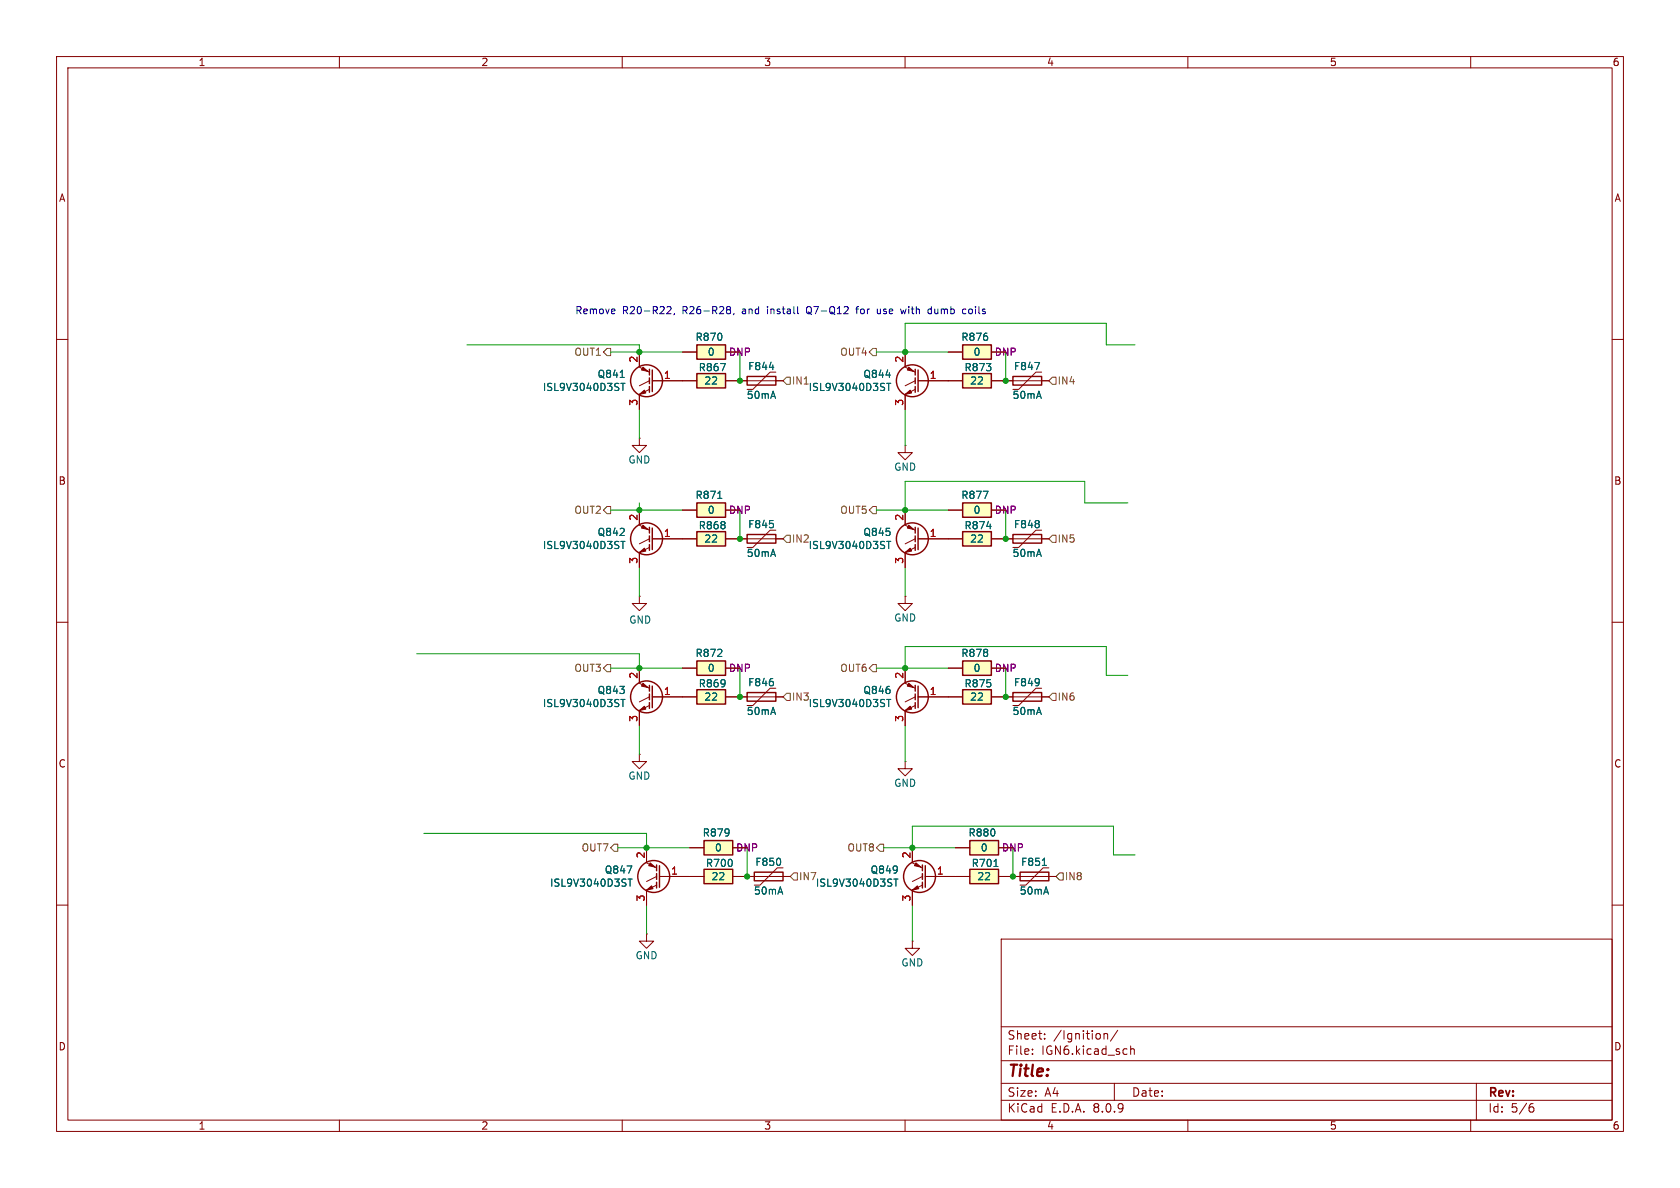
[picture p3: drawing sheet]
<svg xmlns="http://www.w3.org/2000/svg" width="297mm" height="210mm" viewBox="0 0 297 210" stroke-linecap="round" stroke-linejoin="round" font-family="sans-serif">
<g fill="none" stroke="#840000" stroke-width=".18">
<path d="M10 10h277v190h-277zM12 12h273v186h-273zM60 10v2M110 10v2M160 10v2M210 10v2M260 10v2M10 60h2M285 60h2M10 110h2M285 110h2M10 160h2"/>
<path d="M177 166h108v32h-108zM285 160h2M60 198v2M110 198v2M160 198v2M177 194.5h108M177 191.5h108M177 187.5h108M177 181.5h108M182.5 186.3v.1M182.5 185.5v.1M184.7 183.6v.1"/>
<path d="M184.7 182.8v.1M195.2 182.7v1M195.2 182.8l.2-.1 .3 .1 .1 .9M197 191.5v3M197.6 182.1l-1.3 2M199.9 184.9v1.5M199.9 185.5l.2-.1 .4 .1v.9M210 198v2M260 198v2M261 191.5v6.5M270.6 195.7h.4l.2 .3-.1 .5-.5 .1M271 195.1l-.4 .1"/>
</g>
<path d="M124.5 148.6h5v2.5h-5z" fill="#ffffc2"/>
<path d="M124.5 148.6h5v2.5h-5z" fill="none" stroke="#840000" stroke-width=".25"/>
<path d="M121.9 149.9h2.6M129.5 149.9h2.6" fill="none" stroke="#840000" stroke-width=".18"/>
<path d="M170.2 121.9h5.1v2.6h-5.1z" fill="#ffffc2"/>
<path d="M132.1 66.5h5.1v1.6h-5.1zM170.2 121.9h5.1v2.6h-5.1zM179.1 122.4h5v1.6h-5z" fill="none" stroke="#840000" stroke-width=".25"/>
<path d="M130.8 67.3h7.6M137.2 65.8h-1.1l-3 3h-1M167.6 123.2h2.6M175.3 123.2h10.1M184.1 121.7h-1l-3 3h-1" fill="none" stroke="#840000" stroke-width=".18"/>
<path d="M136 64.9h.8M183.7 120.1v.8M183.7 120.5v.1" fill="none" stroke="#006464" stroke-width=".18"/>
<path d="M123.2 61h5.1v2.5h-5.1z" fill="#ffffc2"/>
<path d="M123.2 61h5.1v2.5h-5.1z" fill="none" stroke="#840000" stroke-width=".25"/>
<path d="M120.6 62.2h2.6M128.3 62.2h2.5" fill="none" stroke="#840000" stroke-width=".18"/>
<path d="M170.2 66h5.1v2.6h-5.1z" fill="#ffffc2"/>
<path d="M170.2 66h5.1v2.6h-5.1z" fill="none" stroke="#840000" stroke-width=".25"/>
<path d="M167.6 67.3h2.6M175.3 67.3h2.5" fill="none" stroke="#840000" stroke-width=".18"/>
<path d="M170.2 61h5.1v2.5h-5.1z" fill="#ffffc2"/>
<g fill="none" stroke="#840000" stroke-width=".25">
<path d="M170.2 61h5.1v2.5h-5.1zM179.1 66.5h5v1.6h-5zM161.8 93.2v1M161.8 94.7v1.1M161.8 96.3v1M162.3 93.3v3.9"/>
<circle cx="161.3" cy="95.2" r="2.82"/>
</g>
<path d="M167.6 62.2h2.6M175.3 62.2h2.5M177.8 67.3h7.6M184.1 65.8h-1l-3 3h-1M160 92.8l1.8 .9M160 90.2v2.5M160 97.8v2.5M161.8 96.8l-1.8 .9M161.8 95.3l-1.8 .8M162.3 95.3h5.3M160 105.4v1.3h1.3l-1.3 1.3-1.3-1.3h1.3M160 105.4h.1" fill="none" stroke="#840000" stroke-width=".18"/>
<g fill="#840000" stroke="#840000" stroke-width=".18">
<path d="M160 97.7l.9-.8 .3 .5z"/>
<path d="M160.7 92.8l.8 .8-1.1-.3z"/>
</g>
<path d="M182.9 64.1h.9l-.6 1.2M156.8 95.7h.7M157.1 95.7v1.3" fill="none" stroke="#006464" stroke-width=".18"/>
<path d="M124.5 153.7h5v2.5h-5z" fill="#ffffc2"/>
<g fill="none" stroke="#840000" stroke-width=".25">
<path d="M124.5 153.7h5v2.5h-5zM163.1 152.9v1M163.1 154.4v1M163.1 156v1M163.6 153v3.8"/>
<circle cx="162.6" cy="154.9" r="2.82"/>
</g>
<path d="M121.9 154.9h2.6M129.5 154.9h2.6M161.3 152.5l1.8 .9M161.3 149.9v2.5M161.3 157.5v2.5M163.1 156.5l-1.8 .9M163.1 154.9l-1.8 .9M163.6 154.9h5.3" fill="none" stroke="#840000" stroke-width=".18"/>
<g fill="#840000" stroke="#840000" stroke-width=".18">
<path d="M161.3 157.4l.9-.8 .2 .5z"/>
<path d="M161.9 152.5l.9 .8-1.1-.3z"/>
</g>
<path d="M158 155.4h.7M158.4 155.4v1.3" fill="none" stroke="#006464" stroke-width=".18"/>
<path d="M170.2 116.8h5.1v2.6h-5.1z" fill="#ffffc2"/>
<g fill="none" stroke="#840000" stroke-width=".25">
<path d="M170.2 116.8h5.1v2.6h-5.1zM114.8 121.2v1M114.8 122.7v1M114.8 124.2v1M115.3 121.3v3.8M132.1 122.4h5.1v1.6h-5.1zM161.8 121.2v1M161.8 122.7v1M161.8 124.2v1M162.3 121.3v3.8M133.3 154.2h5.1v1.5h-5.1z"/>
<circle cx="114.3" cy="123.2" r="2.82"/>
<circle cx="161.3" cy="123.2" r="2.82"/>
</g>
<g fill="none" stroke="#840000" stroke-width=".18">
<path d="M113 118.1v2.6M160 118.1v2.6M167.6 118.1h2.6M175.3 118.1h2.5M113 120.8l1.8 .9M113 125.7v2.6M114.8 124.7l-1.8 .9M114.8 123.2l-1.8 .9M115.3 123.2h5.3M130.8 123.2h7.6M137.2 121.7h-1.1l-3 3h-1M160 134.6v1.3h1.3l-1.3 1.3-1.3-1.3h1.3"/>
<path d="M160 134.6h.1M160 120.8l1.8 .9M160 125.7v2.6M161.8 124.7l-1.8 .9M161.8 123.2l-1.8 .9M162.3 123.2h5.3M132.1 154.9h7.6M138.4 153.4h-1l-3 3.1h-1.1M161.3 166.4v1.2h1.3l-1.3 1.3-1.3-1.3h1.3M161.3 166.4h.1"/>
</g>
<g fill="#840000" stroke="#840000" stroke-width=".18">
<path d="M160 125.6l.9-.8 .3 .5z"/>
<path d="M160.7 120.8l.8 .7-1.1-.2z"/>
<path d="M113 125.6l.9-.8 .3 .5z"/>
<path d="M113.7 120.8l.9 .7-1.2-.2z"/>
</g>
<path d="M109.8 123.6h.7M110.1 123.6v1.3M156.8 123.6h.7M157.1 123.6v1.3" fill="none" stroke="#006464" stroke-width=".18"/>
<path d="M123.2 121.9h5.1v2.6h-5.1z" fill="#ffffc2"/>
<g fill="none" stroke="#840000" stroke-width=".25">
<path d="M114.8 93.2v1M114.8 94.7v1.1M114.8 96.3v1M115.3 93.3v3.9M132.1 94.5h5.1v1.5h-5.1zM123.2 121.9h5.1v2.6h-5.1zM116.1 152.9v1M116.1 154.4v1M116.1 156v1M116.6 153v3.8"/>
<circle cx="114.3" cy="95.2" r="2.82"/>
<circle cx="115.6" cy="154.9" r="2.82"/>
</g>
<g fill="none" stroke="#840000" stroke-width=".18">
<path d="M113 92.8l1.8 .9M113 90.2v2.5M113 97.8v2.5M114.8 96.8l-1.8 .9M114.8 95.3l-1.8 .8M115.3 95.3h5.3M130.8 95.3h7.6M137.2 93.7h-1.1l-3 3.1h-1M113 133.4v1.2h1.3l-1.3 1.3-1.2-1.3h1.2M113 133.4h.1M120.6 123.2h2.6M128.3 123.2h2.5"/>
<path d="M114.3 152.5l1.8 .9M114.3 149.9v2.5M114.3 157.5v2.5M116.1 156.5l-1.8 .9M116.1 154.9l-1.8 .9M116.6 154.9h5.3M114.3 165.1v1.3h1.3l-1.3 1.2-1.3-1.2h1.3M114.3 165.1h.1"/>
</g>
<g fill="#840000" stroke="#840000" stroke-width=".18">
<path d="M114.3 157.4l.9-.8 .2 .5z"/>
<path d="M114.9 152.5l.9 .8-1.1-.3z"/>
<path d="M113 97.7l.9-.8 .3 .5z"/>
<path d="M113.7 92.8l.9 .8-1.2-.3z"/>
</g>
<path d="M109.8 95.7h.7M110.1 95.7v1.3M136.7 92.6v.6M111 155.4h.8M111.4 155.4v1.3" fill="none" stroke="#006464" stroke-width=".18"/>
<path d="M170.2 94h5.1v2.5h-5.1z" fill="#ffffc2"/>
<g fill="none" stroke="#840000" stroke-width=".25">
<path d="M114.8 65.3v1M114.8 66.8v1M114.8 68.3v1M115.3 65.4v3.8M170.2 94h5.1v2.5h-5.1z"/>
<circle cx="114.3" cy="67.3" r="2.82"/>
</g>
<path d="M113 64.9l1.8 .9M113 62.2v2.6M113 69.9v2.5M114.8 68.8l-1.8 .9M114.8 67.3l-1.8 .9M115.3 67.3h5.3M167.6 95.3h2.6M175.3 95.3h2.5" fill="none" stroke="#840000" stroke-width=".18"/>
<path d="M109.6 66.7h.8M109.8 67.8h.7M110.1 67.8v1.2M174.4 93.1h.8" fill="none" stroke="#006464" stroke-width=".18"/>
<g fill="#840000" stroke="#840000" stroke-width=".18">
<path d="M113 69.7l.9-.7 .3 .5z"/>
<path d="M113.7 64.9l.9 .8-1.2-.3z"/>
</g>
<path d="M170.2 88.9h5.1v2.5h-5.1z" fill="#ffffc2"/>
<path d="M170.2 88.9h5.1v2.5h-5.1z" fill="none" stroke="#840000" stroke-width=".25"/>
<path d="M167.6 90.2h2.6M175.3 90.2h2.5" fill="none" stroke="#840000" stroke-width=".18"/>
<path d="M173.8 86.8h.9l-.6 1.3" fill="none" stroke="#006464" stroke-width=".18"/>
<path d="M123.2 94h5.1v2.5h-5.1z" fill="#ffffc2"/>
<path d="M123.2 94h5.1v2.5h-5.1z" fill="none" stroke="#840000" stroke-width=".25"/>
<path d="M113 77.5v1.2h1.3l-1.3 1.3-1.2-1.3h1.2M113 77.5h.1M120.6 95.3h2.6M128.3 95.3h2.5" fill="none" stroke="#840000" stroke-width=".18"/>
<path d="M123.2 66h5.1v2.6h-5.1z" fill="#ffffc2"/>
<path d="M123.2 66h5.1v2.6h-5.1zM179.1 94.5h5v1.5h-5z" fill="none" stroke="#840000" stroke-width=".25"/>
<path d="M120.6 67.3h2.6M128.3 67.3h2.5M177.8 95.3h7.6M184.1 93.7h-1l-3 3.1h-1M113 105.4v1.3h1.3l-1.3 1.3-1.2-1.3h1.2M113 105.4h.1" fill="none" stroke="#840000" stroke-width=".18"/>
<path d="M127.4 64.3h.8l-.5 1.2" fill="none" stroke="#006464" stroke-width=".18"/>
<path d="M123.2 88.9h5.1v2.5h-5.1z" fill="#ffffc2"/>
<g fill="none" stroke="#840000" stroke-width=".25">
<path d="M161.8 65.3v1M161.8 66.8v1M161.8 68.3v1M162.3 65.4v3.8M123.2 88.9h5.1v2.5h-5.1z"/>
<circle cx="161.3" cy="67.3" r="2.82"/>
</g>
<path d="M160 64.9l1.8 .9M160 62.2v2.6M160 69.9v2.5M161.8 68.8l-1.8 .9M161.8 67.3l-1.8 .9M162.3 67.3h5.3M120.6 90.2h2.6M128.3 90.2h2.5" fill="none" stroke="#840000" stroke-width=".18"/>
<path d="M156.8 67.8h.7M157.1 67.8v1.2M126.9 88.1h.7" fill="none" stroke="#006464" stroke-width=".18"/>
<g fill="#840000" stroke="#840000" stroke-width=".18">
<path d="M160 69.7l.9-.7 .3 .5z"/>
<path d="M160.7 64.9l.8 .8-1.1-.3z"/>
</g>
<path d="M171.4 153.7h5.1v2.5h-5.1z" fill="#ffffc2"/>
<path d="M171.4 153.7h5.1v2.5h-5.1zM180.3 154.2h5.1v1.5h-5.1z" fill="none" stroke="#840000" stroke-width=".25"/>
<path d="M168.9 154.9h2.5M176.5 154.9h10.2M185.4 153.4h-1l-3 3.1h-1.1" fill="none" stroke="#840000" stroke-width=".18"/>
<path d="M175.7 153.2h.7M184.3 153h.7" fill="none" stroke="#006464" stroke-width=".18"/>
<path d="M171.4 148.6h5.1v2.5h-5.1z" fill="#ffffc2"/>
<path d="M171.4 148.6h5.1v2.5h-5.1z" fill="none" stroke="#840000" stroke-width=".25"/>
<path d="M160 78.7v1.3h1.3l-1.3 1.3-1.3-1.3h1.3M160 78.7h.1M168.9 149.9h2.5M176.5 149.9h2.6" fill="none" stroke="#840000" stroke-width=".18"/>
<path d="M123.2 116.8h5.1v2.6h-5.1z" fill="#ffffc2"/>
<path d="M123.2 116.8h5.1v2.6h-5.1z" fill="none" stroke="#840000" stroke-width=".25"/>
<g fill="none" stroke="#840000" stroke-width=".18">
<path d="M113 62.2v2.6M113 69.9v2.5M115.3 67.3h7.9M120.6 62.2h2.6M128.3 67.3h3.8M128.3 62.2h2.5M137.2 67.3h1.2M160 62.2v2.6M160 69.9v2.5M162.3 67.3h7.9M167.6 62.2h2.6M175.3 67.3h3.8"/>
<path d="M175.3 62.2h2.5M184.1 67.3h1.3M113 90.2v2.5M113 97.8v2.5M115.3 95.3h7.9M120.6 90.2h2.6M128.3 95.3h3.8M128.3 90.2h2.5M137.2 95.3h1.2M160 90.2v2.5M160 97.8v2.5M162.3 95.3h7.9"/>
<path d="M167.6 90.2h2.6M175.3 95.3h3.8M175.3 90.2h2.5M184.1 95.3h1.3M113 118.1v2.6M120.6 118.1h2.6M128.3 118.1h2.5M160 118.1v2.6M167.6 118.1h2.6M175.3 118.1h2.5M113 125.7v2.6M115.3 123.2h7.9"/>
<path d="M128.3 123.2h3.8M137.2 123.2h1.2M160 125.7v2.6M162.3 123.2h7.9M175.3 123.2h3.8M184.1 123.2h1.3M114.3 149.9v2.5M114.3 157.5v2.5M116.6 154.9h7.9M121.9 149.9h2.6M129.5 154.9h3.8M129.5 149.9h2.6"/>
<path d="M138.4 154.9h1.3M161.3 149.9v2.5M161.3 157.5v2.5M163.6 154.9h7.8M168.9 149.9h2.5M176.5 154.9h3.8M176.5 149.9h2.6M185.4 154.9h1.3"/>
</g>
<g fill="none" stroke="#725600" stroke-width=".18">
<path d="M107.3 61.6h.6v1.3h-.6l-.6-.7zM139.1 66.7h.6v1.2h-.6l-.7-.6zM154.3 61.6h.6v1.3h-.6l-.6-.7zM186.1 66.7h.6v1.2h-.6l-.7-.6zM107.3 89.5h.6v1.3h-.6l-.6-.6zM139.1 94.6h.6v1.3h-.6l-.7-.6zM154.3 89.5h.6v1.3h-.6l-.6-.6zM186.1 94.6h.6v1.3h-.6l-.7-.6zM107.3 117.5h.6v1.2h-.6l-.6-.6zM154.3 117.5h.6v1.2h-.6l-.6-.6zM139.1 122.6h.6v1.2h-.6l-.7-.6zM186.1 122.6h.6v1.2h-.6l-.7-.6z"/>
<path d="M108.6 149.2h.6v1.3h-.6l-.7-.6zM140.3 154.3h.7v1.3h-.7l-.6-.7zM155.6 149.2h.6v1.3h-.6l-.7-.6zM187.3 154.3h.7v1.3h-.7l-.6-.7z"/>
</g>
<g fill="none" stroke="#0000c2" stroke-width=".18">
<path d="M118 54.3l.4-.1 .2 .4-.8 .9h.8M119.2 55.4l-.1 .2M128.7 54.2h.2l.3 .2-.3 .3M128.7 54.7h.2M128.9 54.7l.3 .3v.2l-.2 .2-.3 .1M129.8 55.4l-.2 .2M141.1 55.4l.1 .1M142.8 54.3a.9 .9 0 0 0 0 1.1M151.3 54.6h.5M151.8 54.2l-.3 .2v1.1M155.1 54.6l.1 .8 .3 .1 .1-.2M160.2 54.6l-.3 .9-.2-.6-.2 .6"/>
<path d="M164.2 55.4h.5M164.2 54.7h.5M164.7 54.2v1.3M170.4 54.6l.4 .1M170.8 55.4l-.4 .1M171.3 54.7v.6"/>
</g>
<g fill="none" stroke="#009600" stroke-width=".18">
<path d="M82.5 61h30.5v1.2M107.9 62.2h12.7M113 72.4v5.1M130.8 62.2v5.1M154.9 62.2h12.7M160 72.4v6.3M177.8 62.2v5.1M200.7 61h-5.1v-3.8h-35.6v5M107.9 90.2h12.7M113 88.9v1.3M130.8 90.2v5.1M154.9 90.2h12.7"/>
<path d="M177.8 90.2v5.1M199.4 88.9h-7.6v-3.8h-31.8v5.1M73.7 115.6h39.3v2.5M107.9 118.1h12.7M113 100.3v5.1M130.8 118.1v5.1M154.9 118.1h12.7M160 100.3v5.1M160 118.1v-3.8h35.6v5.1h3.8M177.8 118.1v5.1M113 128.3v5.1M160 128.3v6.3"/>
<path d="M74.9 147.3h39.4v2.6M109.2 149.9h12.7M132.1 149.9v5M156.2 149.9h12.7M161.3 149.9v-3.8h35.5v5h3.9M179.1 149.9v5M114.3 160v5.1M161.3 160v6.4"/>
</g>
<g fill="none" stroke="#006464" stroke-width=".18">
<path d="M109.6 66.7h.8M109.8 67.8h.7M110.1 67.8v1.2M127.4 64.3h.8l-.5 1.2M136 64.9h.8M156.8 67.8h.7M157.1 67.8v1.2M182.9 64.1h.9l-.6 1.2M109.8 95.7h.7M110.1 95.7v1.3M126.9 88.1h.7M136.7 92.6v.6"/>
<path d="M156.8 95.7h.7M157.1 95.7v1.3M173.8 86.8h.9l-.6 1.3M174.4 93.1h.8M109.8 123.6h.7M110.1 123.6v1.3M156.8 123.6h.7M157.1 123.6v1.3M183.7 120.1v.8M183.7 120.5v.1M111 155.4h.8M111.4 155.4v1.3"/>
<path d="M158 155.4h.7M158.4 155.4v1.3M175.7 153.2h.7M184.3 153h.7"/>
</g>
<g fill="#009600" stroke="#009600" stroke-width=".18">
<circle cx="177.8" cy="95.3" r=".46"/>
<circle cx="179.1" cy="154.9" r=".46"/>
<circle cx="177.8" cy="123.2" r=".46"/>
<circle cx="160" cy="118.1" r=".46"/>
<circle cx="177.8" cy="67.3" r=".46"/>
<circle cx="132.1" cy="154.9" r=".46"/>
<circle cx="113" cy="118.1" r=".46"/>
<circle cx="161.3" cy="149.9" r=".46"/>
<circle cx="114.3" cy="149.9" r=".46"/>
<circle cx="130.8" cy="123.2" r=".46"/>
<circle cx="160" cy="62.2" r=".46"/>
<circle cx="160" cy="90.2" r=".46"/>
<circle cx="130.8" cy="95.3" r=".46"/>
<circle cx="130.8" cy="67.3" r=".46"/>
<circle cx="113" cy="62.2" r=".46"/>
<circle cx="113" cy="90.2" r=".46"/>
</g>
<text font-size="2.8" fill="#840000" x="178" y="190.9">Title:</text>
<g font-size="2.1" fill="#840000">
<text x="178" y="184">Sheet:</text>
<text x="186.2" y="184">/Ignition/</text>
<text x="178" y="186.7">File:</text>
<text x="184.1" y="186.7">IGN6.kicad_sch</text>
<text x="178" y="196.9">KiCad</text>
<text x="178" y="194.1">Size:</text>
<text x="184.7" y="194.1">A4</text>
<text x="185.7" y="196.9">E.D.A.</text>
<text x="193.3" y="196.9">8.0.9</text>
<text x="200" y="194.1">Date:</text>
<text x="263" y="194.3">Rev:</text>
<text x="263" y="196.9">Id:</text>
<text x="267.1" y="196.9">5/6</text>
</g>
<g font-size="1.8" fill="#840000">
<text x="35" y="11.9">1</text>
<text x="85" y="11.9">2</text>
<text x="135" y="11.9">3</text>
<text x="185" y="11.9">4</text>
<text x="235" y="11.9">5</text>
<text x="285" y="11.9">6</text>
<text x="10.3" y="35.9">A</text>
<text x="285.3" y="35.9">A</text>
<text x="10.3" y="85.9">B</text>
<text x="285.3" y="85.9">B</text>
<text x="10.3" y="135.9">C</text>
<text x="285.3" y="135.9">C</text>
<text x="10.3" y="185.9">D</text>
<text x="285.3" y="185.9">D</text>
<text x="35" y="199.9">1</text>
<text x="85" y="199.9">2</text>
<text x="135" y="199.9">3</text>
<text x="185" y="199.9">4</text>
<text x="235" y="199.9">5</text>
<text x="285" y="199.9">6</text>
</g>
<g font-size="1.8" fill="#0000c2">
<text x="101.6" y="55.6">Remove</text>
<text x="110" y="55.6">R20-R22,</text>
<text x="120.8" y="55.6">R26-R28,</text>
<text x="131.5" y="55.6">and</text>
<text x="136.1" y="55.6">install</text>
<text x="143.3" y="55.6">Q7-Q12</text>
<text x="152.3" y="55.6">for</text>
<text x="156.1" y="55.6">use</text>
<text x="160.6" y="55.6">with</text>
<text x="165.5" y="55.6">dumb</text>
<text x="171.8" y="55.6">coils</text>
</g>
<g font-size="1.8" fill="#725600">
<text x="101.4" y="63.1">OUT1</text>
<text x="148.4" y="63.1">OUT4</text>
<text x="139.9" y="68.2">IN1</text>
<text x="186.9" y="68.2">IN4</text>
<text x="101.4" y="91">OUT2</text>
<text x="148.4" y="91">OUT5</text>
<text x="139.9" y="96.1">IN2</text>
<text x="186.9" y="96.1">IN5</text>
<text x="101.4" y="119">OUT3</text>
<text x="148.4" y="119">OUT6</text>
<text x="139.9" y="124.1">IN3</text>
<text x="186.9" y="124.1">IN6</text>
<text x="102.7" y="150.7">OUT7</text>
<text x="141.2" y="155.8">IN7</text>
<text x="149.7" y="150.7">OUT8</text>
<text x="188.2" y="155.8">IN8</text>
</g>
<g font-size="1.8" fill="#a90000">
<text x="112.8" y="64.2" transform="rotate(-90 112.8 64.2)">2</text>
<text x="159.8" y="64.2" transform="rotate(-90 159.8 64.2)">2</text>
<text x="112.8" y="71.8" transform="rotate(-90 112.8 71.8)">3</text>
<text x="117.3" y="67.1">1</text>
<text x="159.8" y="71.8" transform="rotate(-90 159.8 71.8)">3</text>
<text x="164.3" y="67.1">1</text>
<text x="112.8" y="92.1" transform="rotate(-90 112.8 92.1)">2</text>
<text x="117.3" y="95">1</text>
<text x="159.8" y="92.1" transform="rotate(-90 159.8 92.1)">2</text>
<text x="164.3" y="95">1</text>
<text x="112.8" y="99.8" transform="rotate(-90 112.8 99.8)">3</text>
<text x="159.8" y="99.8" transform="rotate(-90 159.8 99.8)">3</text>
<text x="112.8" y="120.1" transform="rotate(-90 112.8 120.1)">2</text>
<text x="117.3" y="122.9">1</text>
<text x="159.8" y="120.1" transform="rotate(-90 159.8 120.1)">2</text>
<text x="164.3" y="122.9">1</text>
<text x="112.8" y="127.7" transform="rotate(-90 112.8 127.7)">3</text>
<text x="159.8" y="127.7" transform="rotate(-90 159.8 127.7)">3</text>
<text x="114" y="151.8" transform="rotate(-90 114 151.8)">2</text>
<text x="118.5" y="154.7">1</text>
<text x="161" y="151.8" transform="rotate(-90 161 151.8)">2</text>
<text x="165.5" y="154.7">1</text>
<text x="114" y="159.5" transform="rotate(-90 114 159.5)">3</text>
<text x="161" y="159.5" transform="rotate(-90 161 159.5)">3</text>
</g>
<g font-size="1.8" fill="#006464">
<text x="122.9" y="60.4">R870</text>
<text x="123.4" y="65.8">R867</text>
<text x="125" y="63.1">0</text>
<text x="132.2" y="65.6">F844</text>
<text x="169.8" y="60.4">R876</text>
<text x="170.4" y="65.8">R873</text>
<text x="172" y="63.1">0</text>
<text x="179.1" y="65.6">F847</text>
<text x="95.9" y="69.3">ISL9V3040D3ST</text>
<text x="105.5" y="67">Q841</text>
<text x="124.4" y="68.2">22</text>
<text x="131.9" y="70.7">50mA</text>
<text x="142.9" y="69.3">ISL9V3040D3ST</text>
<text x="152.5" y="67">Q844</text>
<text x="171.4" y="68.2">22</text>
<text x="178.9" y="70.7">50mA</text>
<text x="111" y="82.1">GND</text>
<text x="158" y="83.4">GND</text>
<text x="122.9" y="88.4">R871</text>
<text x="169.8" y="88.4">R877</text>
<text x="105.5" y="94.9">Q842</text>
<text x="123.4" y="93.8">R868</text>
<text x="125" y="91">0</text>
<text x="132.2" y="93.6">F845</text>
<text x="152.5" y="94.9">Q845</text>
<text x="170.4" y="93.8">R874</text>
<text x="172" y="91">0</text>
<text x="179.1" y="93.6">F848</text>
<text x="95.9" y="97.3">ISL9V3040D3ST</text>
<text x="124.4" y="96.1">22</text>
<text x="131.9" y="98.7">50mA</text>
<text x="142.9" y="97.3">ISL9V3040D3ST</text>
<text x="171.4" y="96.1">22</text>
<text x="178.9" y="98.7">50mA</text>
<text x="111.1" y="110.4">GND</text>
<text x="158" y="110.1">GND</text>
<text x="122.9" y="116.3">R872</text>
<text x="125" y="119">0</text>
<text x="169.8" y="116.3">R878</text>
<text x="172" y="119">0</text>
<text x="95.9" y="125.2">ISL9V3040D3ST</text>
<text x="105.5" y="122.9">Q843</text>
<text x="123.4" y="121.7">R869</text>
<text x="124.4" y="124.1">22</text>
<text x="132.2" y="121.5">F846</text>
<text x="142.9" y="125.2">ISL9V3040D3ST</text>
<text x="152.5" y="122.9">Q846</text>
<text x="170.4" y="121.7">R875</text>
<text x="171.4" y="124.1">22</text>
<text x="179.1" y="121.5">F849</text>
<text x="131.9" y="126.6">50mA</text>
<text x="178.9" y="126.6">50mA</text>
<text x="111" y="138">GND</text>
<text x="158" y="139.3">GND</text>
<text x="124.1" y="148.1">R879</text>
<text x="171.1" y="148.1">R880</text>
<text x="106.8" y="154.6">Q847</text>
<text x="124.7" y="153.5">R700</text>
<text x="125.7" y="155.8">22</text>
<text x="126.3" y="150.7">0</text>
<text x="133.4" y="153.3">F850</text>
<text x="153.8" y="154.6">Q849</text>
<text x="171.7" y="153.5">R701</text>
<text x="172.7" y="155.8">22</text>
<text x="173.3" y="150.7">0</text>
<text x="180.4" y="153.3">F851</text>
<text x="97.1" y="156.9">ISL9V3040D3ST</text>
<text x="133.2" y="158.3">50mA</text>
<text x="144.1" y="156.9">ISL9V3040D3ST</text>
<text x="180.2" y="158.3">50mA</text>
<text x="112.3" y="169.8">GND</text>
<text x="159.3" y="171">GND</text>
</g>
<g font-size="1.8" fill="#840084">
<text x="128.8" y="63.1">DNP</text>
<text x="175.8" y="63.1">DNP</text>
<text x="128.8" y="91">DNP</text>
<text x="175.8" y="91">DNP</text>
<text x="128.8" y="119">DNP</text>
<text x="175.8" y="119">DNP</text>
<text x="130" y="150.7">DNP</text>
<text x="177" y="150.7">DNP</text>
</g>
</svg>
